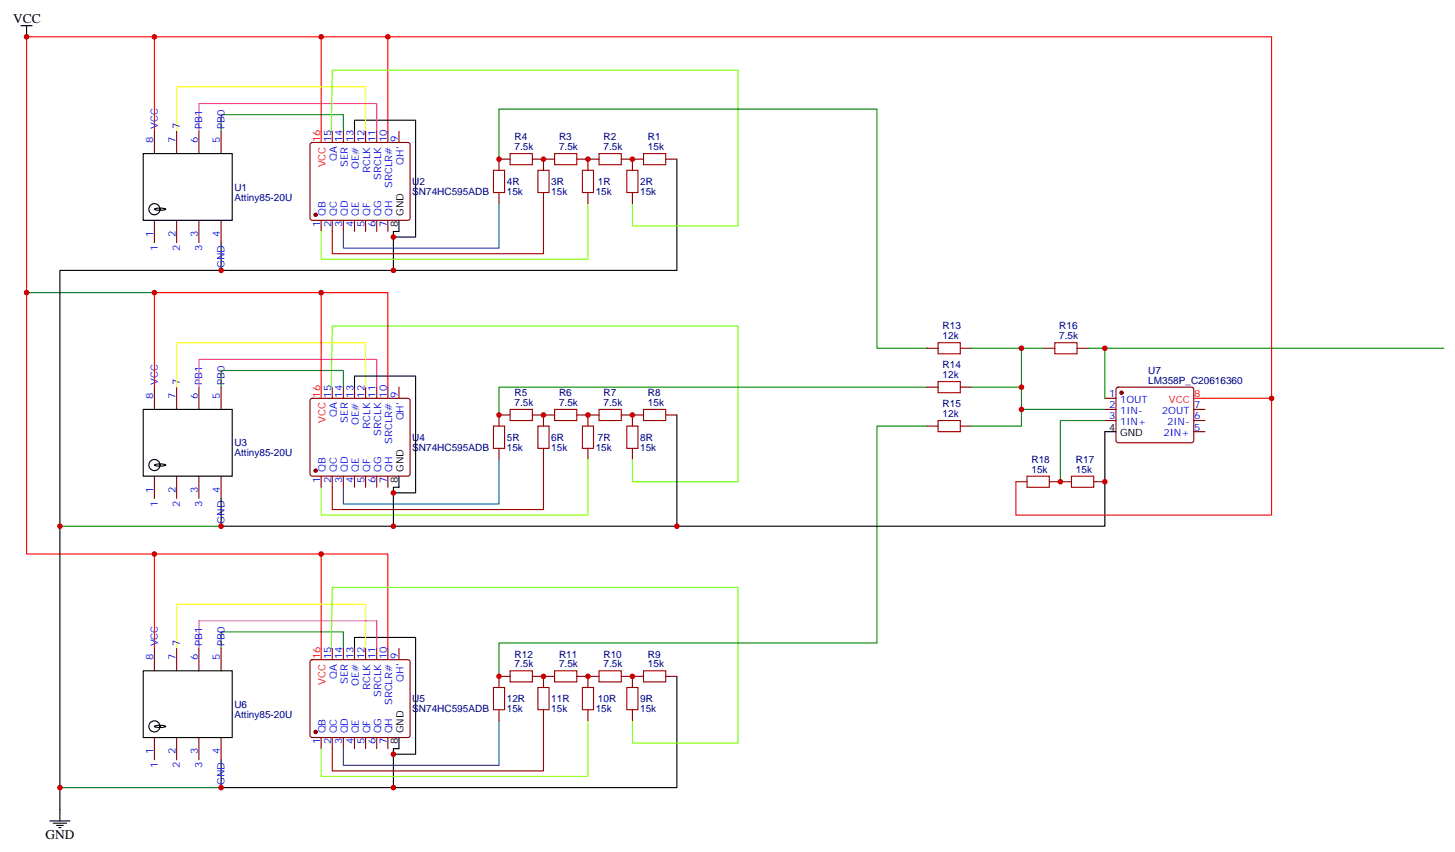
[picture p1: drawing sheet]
<svg xmlns="http://www.w3.org/2000/svg" width="462mm" height="270mm" viewBox="0 0 462 270" stroke-linecap="round" stroke-linejoin="round" font-family="sans-serif">
<path d="M49 11.7h-40.6v164h40.6M101.9 11.7h21.2v30M123.1 11.7h280.4v114.6h-24.7M49 41.7v-30h52.9v33.5M101.9 92.8h21.2v30M49 122.8v-30h52.9v33.5M403.5 126.3v37.1h-81.1v-10.6M101.9 175.7h21.2v30M49 205.7v-30h52.9v33.5" fill="none" stroke="#f00" stroke-width=".35"/>
<g fill="none" stroke="#000" stroke-width=".35">
<path d="M6.7 8.1h3.5M8.4 8.1v3.6M45.5 48.7h28.2v21.2h-28.2zM112.5 41.7v-3.6h19.4v37.1h-7.1M214.8 50.5v35.3h-90M49.1 66.2a5.1 5.1 0 0 1 3.4 .2 4.6 4.6 0 0 1-3.5 0zM126.6 69.9v3.5h-1.8v12.4h-54.6v-8.9M70.2 85.8h-51.2v174.6M45.5 129.9h28.2v21.1h-28.2zM112.5 122.8v-3.5h19.4v37h-7.1M214.8 131.6v35.3h-90M354.2 136.9h-3.6v30h-135.8"/>
<path d="M49.1 147.4a5.1 5.1 0 0 1 3.4 .1 4.6 4.6 0 0 1-3.5 0zM126.6 151v3.6h-1.8v12.3h-54.6v-8.8M45.5 212.8h28.2v21.1h-28.2zM112.5 205.7v-3.5h19.4v37h-7.1M214.8 214.5v35.3h-90M49.1 230.3a5.1 5.1 0 0 1 3.4 .1 4.6 4.6 0 0 1-3.5 0zM126.6 233.9v3.6h-1.8v12.3h-54.6v-8.8M15.8 260.4h6.4M16.9 261.1h4.2M18 261.8h2.1M18.7 262.5h.7"/>
<circle cx="49" cy="66.4" r="1.76"/>
<circle cx="49" cy="147.5" r="1.76"/>
<circle cx="49" cy="230.4" r="1.76"/>
</g>
<path d="M70.2 41.7v-5.3h38.8v5.3M70.2 122.8v-5.3h38.8v5.3M70.2 205.7v-5.3h38.8v5.3" fill="none" stroke="#360" stroke-width=".35"/>
<path d="M56.1 41.7v-14.1h59.9v14.1M56.1 122.8v-14.1h59.9v14.1M56.1 205.7v-14.1h59.9v14.1" fill="none" stroke="#ff0" stroke-width=".35"/>
<path d="M63.1 41.7v-8.9h56.5v8.9M63.1 122.8v-8.8h56.5v8.8M63.1 205.7v-8.8h56.5v8.8" fill="none" stroke="#f0f" stroke-width=".35"/>
<path d="M105.4 41.7h-.2l.2-19.4h128.8v49.3h-33.5v-7M105.4 122.8h-.2l.2-19.4h128.8v49.4h-33.5v-7.1M105.4 205.7h-.2l.2-19.4h128.8v49.4h-33.5v-7.1" fill="none" stroke="#6f0" stroke-width=".35"/>
<g fill="none" stroke="#870000" stroke-width=".35">
<path d="M49 41.7v7M56.1 41.7v7M63.1 41.7v7M70.2 41.7v7M98.6 45.4l.5-.2h30.3l.5 .2 .2 .5v23.3l-.2 .5-.5 .2h-30.3l-.5-.2-.2-.5v-23.3zM105.4 41.7v3.5M109 41.7v3.5M112.5 41.7v3.5M116 41.7v3.5M119.6 41.7v3.5M123.1 41.7v3.5M126.6 41.7v3.5"/>
<path d="M161.9 50.5h-3.5v3.5M168.9 50.5h7.1M172.5 50.5v3.5M183.1 50.5h7M186.6 50.5v3.5M197.2 50.5h7M200.7 50.5v3.5M211.3 50.5h3.5M49 69.9v7M56.1 69.9v7M63.1 69.9v7M70.2 69.9v7"/>
<path d="M101.9 69.9v3.5M105.4 69.9v3.5M109 69.9v3.5M112.5 69.9v3.5M116 69.9v3.5M119.6 69.9v3.5M123.1 69.9v3.5M158.4 61.1v3.5M172.5 61.1v3.5M186.6 61.1v3.5M200.7 61.1v3.5M294.2 110.5h3.5"/>
<path d="M304.8 110.5h3.5M331.2 110.5h3.6M341.8 110.5h3.5M49 122.8v7.1M56.1 122.8v7.1M63.1 122.8v7.1M70.2 122.8v7.1M98.6 126.5l.5-.2h30.3l.5 .2 .2 .5v23.3l-.2 .5-.5 .2h-30.3l-.5-.2-.2-.5v-23.3zM105.4 122.8v3.5M109 122.8v3.5M112.5 122.8v3.5M116 122.8v3.5"/>
<path d="M119.6 122.8v3.5M123.1 122.8v3.5M126.6 122.8v3.5M161.9 131.6h-3.5v3.5M168.9 131.6h7.1M172.5 131.6v3.5M183.1 131.6h7M186.6 131.6v3.5M197.2 131.6h7M200.7 131.6v3.5M211.3 131.6h3.5M294.2 122.8h3.5"/>
<path d="M294.2 135.1h3.5M304.8 122.8h3.5M304.8 135.1h3.5M350.6 126.3h3.6M350.6 129.9h3.6M350.6 133.4h3.6M354.4 123l.5-.2h23.2l.5 .2 .2 .5v16.5l-.7 .4h-23.5l-.4-.7v-16.2zM378.8 129.9h3.6M378.8 133.4h3.6M378.8 136.9h3.6M49 151v7.1M56.1 151v7.1"/>
<path d="M63.1 151v7.1M70.2 151v7.1M101.9 151v3.6M105.4 151v3.6M109 151v3.6M112.5 151v3.6M116 151v3.6M119.6 151v3.6M123.1 151v3.6M158.4 142.2v3.5M172.5 142.2v3.5M186.6 142.2v3.5"/>
<path d="M200.7 142.2v3.5M322.4 152.8h3.5M333 152.8h7M347.1 152.8h3.5M49 205.7v7.1M56.1 205.7v7.1M63.1 205.7v7.1M70.2 205.7v7.1M98.6 209.4l.5-.2h30.3l.5 .2 .2 .5v23.3l-.2 .5-.5 .2h-30.3l-.5-.2-.2-.5v-23.3zM105.4 205.7v3.5M109 205.7v3.5M112.5 205.7v3.5"/>
<path d="M116 205.7v3.5M119.6 205.7v3.5M123.1 205.7v3.5M126.6 205.7v3.5M161.9 214.5h-3.5v3.6M168.9 214.5h7.1M172.5 214.5v3.6M183.1 214.5h7M186.6 214.5v3.6M197.2 214.5h7M200.7 214.5v3.6M211.3 214.5h3.5"/>
<path d="M49 233.9v7.1M56.1 233.9v7.1M63.1 233.9v7.1M70.2 233.9v7.1M101.9 233.9v3.6M105.4 233.9v3.6M109 233.9v3.6M112.5 233.9v3.6M116 233.9v3.6M119.6 233.9v3.6M123.1 233.9v3.6M158.4 225.1v3.5"/>
<path d="M172.5 225.1v3.5M186.6 225.1v3.5M200.7 225.1v3.5"/>
</g>
<g fill="#870000" stroke="#870000" stroke-width=".35">
<circle cx="100.2" cy="68.1" r=".53"/>
<circle cx="100.2" cy="149.3" r=".53"/>
<circle cx="100.2" cy="232.2" r=".53"/>
<circle cx="355.9" cy="124.6" r=".53"/>
</g>
<path d="M186.6 64.6v17.6h-84.7v-8.8M186.6 145.7v17.7h-84.7v-8.8M186.6 228.6v17.7h-84.7v-8.8" fill="none" stroke="#9f0" stroke-width=".35"/>
<path d="M172.5 64.6v15.9h-67.1v-7.1M172.5 145.7v15.9h-67.1v-7M172.5 228.6v15.9h-67.1v-7" fill="none" stroke="#900" stroke-width=".35"/>
<path d="M158.4 64.6v14.1h-49.4v-5.3M158.4 145.7v14.1h-49.4v-5.2M158.4 228.6v14.1h-49.4v-5.2" fill="none" stroke="#069" stroke-width=".35"/>
<g fill="none" stroke="#a10000" stroke-width=".35">
<path d="M156.6 54h3.5v7.1h-3.5zM161.9 48.7h7v3.5h-7zM170.7 54h3.5v7.1h-3.5zM176 48.7h7.1v3.5h-7.1zM184.8 54h3.5v7.1h-3.5zM190.1 48.7h7.1v3.5h-7.1zM198.9 54h3.6v7.1h-3.6zM204.2 48.7h7.1v3.5h-7.1zM297.7 108.7h7.1v3.5h-7.1zM334.8 108.7h7v3.5h-7zM156.6 135.1h3.5v7.1h-3.5zM161.9 129.9h7v3.5h-7z"/>
<path d="M170.7 135.1h3.5v7.1h-3.5zM176 129.9h7.1v3.5h-7.1zM184.8 135.1h3.5v7.1h-3.5zM190.1 129.9h7.1v3.5h-7.1zM198.9 135.1h3.6v7.1h-3.6zM204.2 129.9h7.1v3.5h-7.1zM297.7 121h7.1v3.6h-7.1zM297.7 133.4h7.1v3.5h-7.1zM325.9 151h7.1v3.6h-7.1zM340 151h7.1v3.6h-7.1zM156.6 218.1h3.5v7h-3.5zM161.9 212.8h7v3.5h-7z"/>
<path d="M170.7 218.1h3.5v7h-3.5zM176 212.8h7.1v3.5h-7.1zM184.8 218.1h3.5v7h-3.5zM190.1 212.8h7.1v3.5h-7.1zM198.9 218.1h3.6v7h-3.6zM204.2 212.8h7.1v3.5h-7.1z"/>
</g>
<g fill="none" stroke="#008700" stroke-width=".35">
<path d="M158.4 50.5v-15.9h119.9v75.9h15.9M8.4 92.8h40.6M308.3 110.5h15.9v19.4h26.4M324.2 110.5h7M345.3 110.5h5.3M458.2 110.5h-107.6v15.8M294.2 122.8h-135.8v8.8M294.2 135.1h-15.9v68.8h-119.9v10.6M308.3 122.8h15.9M324.2 129.9v5.2h-15.9M350.6 133.4h-14.1v19.4M19 166.9h51.2"/>
<path d="M19 249.8h51.2"/>
</g>
<g fill="#c00">
<circle cx="101.9" cy="11.7" r=".88"/>
<circle cx="124.8" cy="85.8" r=".88"/>
<circle cx="200.7" cy="50.5" r=".88"/>
<circle cx="186.6" cy="50.5" r=".88"/>
<circle cx="172.5" cy="50.5" r=".88"/>
<circle cx="124.8" cy="75.2" r=".88"/>
<circle cx="124.8" cy="156.3" r=".88"/>
<circle cx="172.5" cy="131.6" r=".88"/>
<circle cx="186.6" cy="131.6" r=".88"/>
<circle cx="200.7" cy="131.6" r=".88"/>
<circle cx="124.8" cy="166.9" r=".88"/>
<circle cx="101.9" cy="92.8" r=".88"/>
<circle cx="101.9" cy="175.7" r=".88"/>
<circle cx="124.8" cy="249.8" r=".88"/>
<circle cx="200.7" cy="214.5" r=".88"/>
<circle cx="186.6" cy="214.5" r=".88"/>
<circle cx="172.5" cy="214.5" r=".88"/>
<circle cx="124.8" cy="239.2" r=".88"/>
<circle cx="49" cy="175.7" r=".88"/>
<circle cx="49" cy="92.8" r=".88"/>
<circle cx="8.4" cy="92.8" r=".88"/>
<circle cx="49" cy="11.7" r=".88"/>
<circle cx="8.4" cy="11.7" r=".88"/>
<circle cx="70.2" cy="85.8" r=".88"/>
<circle cx="70.2" cy="166.9" r=".88"/>
<circle cx="19" cy="166.9" r=".88"/>
<circle cx="70.2" cy="249.8" r=".88"/>
<circle cx="19" cy="249.8" r=".88"/>
<circle cx="158.4" cy="50.5" r=".88"/>
<circle cx="158.4" cy="131.6" r=".88"/>
<circle cx="158.4" cy="214.5" r=".88"/>
<circle cx="324.2" cy="129.9" r=".88"/>
<circle cx="324.2" cy="122.8" r=".88"/>
<circle cx="350.6" cy="110.5" r=".88"/>
<circle cx="324.2" cy="110.5" r=".88"/>
<circle cx="123.1" cy="11.7" r=".88"/>
<circle cx="214.8" cy="166.9" r=".88"/>
<circle cx="350.6" cy="152.8" r=".88"/>
<circle cx="336.5" cy="152.8" r=".88"/>
<circle cx="403.5" cy="126.3" r=".88"/>
</g>
<g font-size="4.2">
<text x="4.2" y="7.4">VCC</text>
<text x="14.4" y="266">GND</text>
</g>
<g font-size="3.2" fill="#00f">
<text x="50.1" y="41" transform="rotate(-90 50.1 41)">VCC</text>
<text x="57.1" y="41" transform="rotate(-90 57.1 41)">7</text>
<text x="64.2" y="41" transform="rotate(-90 64.2 41)">PB1</text>
<text x="71.2" y="41" transform="rotate(-90 71.2 41)">PB0</text>
<text x="48.6" y="45.4" transform="rotate(-90 48.6 45.4)">8</text>
<text x="55.7" y="45.4" transform="rotate(-90 55.7 45.4)">7</text>
<text x="62.8" y="45.4" transform="rotate(-90 62.8 45.4)">6</text>
<text x="69.8" y="45.4" transform="rotate(-90 69.8 45.4)">5</text>
<text x="105.1" y="45" transform="rotate(-90 105.1 45)">15</text>
<text x="108.6" y="45" transform="rotate(-90 108.6 45)">14</text>
<text x="112.1" y="45" transform="rotate(-90 112.1 45)">13</text>
<text x="115.7" y="45" transform="rotate(-90 115.7 45)">12</text>
<text x="119.2" y="45" transform="rotate(-90 119.2 45)">11</text>
<text x="122.7" y="45" transform="rotate(-90 122.7 45)">10</text>
<text x="126.3" y="45" transform="rotate(-90 126.3 45)">9</text>
<text x="106.9" y="51.2" transform="rotate(-90 106.9 51.2)">QA</text>
<text x="110.4" y="52.9" transform="rotate(-90 110.4 52.9)">SER</text>
<text x="113.9" y="53.6" transform="rotate(-90 113.9 53.6)">OE#</text>
<text x="128" y="52.2" transform="rotate(-90 128 52.2)">QH'</text>
<text x="117.4" y="54.9" transform="rotate(-90 117.4 54.9)">RCLK</text>
<text x="121" y="57.1" transform="rotate(-90 121 57.1)">SRCLK</text>
<text x="124.5" y="59.7" transform="rotate(-90 124.5 59.7)">SRCLR#</text>
<text x="103.3" y="68.6" transform="rotate(-90 103.3 68.6)">QB</text>
<text x="106.9" y="68.6" transform="rotate(-90 106.9 68.6)">QC</text>
<text x="110.4" y="68.6" transform="rotate(-90 110.4 68.6)">QD</text>
<text x="113.9" y="68.6" transform="rotate(-90 113.9 68.6)">QE</text>
<text x="117.4" y="68.6" transform="rotate(-90 117.4 68.6)">QF</text>
<text x="121" y="68.6" transform="rotate(-90 121 68.6)">QG</text>
<text x="124.5" y="68.6" transform="rotate(-90 124.5 68.6)">QH</text>
<text x="48.6" y="75.2" transform="rotate(-90 48.6 75.2)">1</text>
<text x="55.7" y="75.2" transform="rotate(-90 55.7 75.2)">2</text>
<text x="62.8" y="75.2" transform="rotate(-90 62.8 75.2)">3</text>
<text x="69.8" y="75.2" transform="rotate(-90 69.8 75.2)">4</text>
<text x="101.6" y="72.1" transform="rotate(-90 101.6 72.1)">1</text>
<text x="105.1" y="72.1" transform="rotate(-90 105.1 72.1)">2</text>
<text x="108.6" y="72.1" transform="rotate(-90 108.6 72.1)">3</text>
<text x="112.1" y="72.1" transform="rotate(-90 112.1 72.1)">4</text>
<text x="115.7" y="72.1" transform="rotate(-90 115.7 72.1)">5</text>
<text x="119.2" y="72.1" transform="rotate(-90 119.2 72.1)">6</text>
<text x="122.7" y="72.1" transform="rotate(-90 122.7 72.1)">7</text>
<text x="50.1" y="79.7" transform="rotate(-90 50.1 79.7)">1</text>
<text x="57.1" y="79.7" transform="rotate(-90 57.1 79.7)">2</text>
<text x="64.2" y="79.7" transform="rotate(-90 64.2 79.7)">3</text>
<text x="71.2" y="84.9" transform="rotate(-90 71.2 84.9)">GND</text>
<text x="50.1" y="122.1" transform="rotate(-90 50.1 122.1)">VCC</text>
<text x="57.1" y="122.1" transform="rotate(-90 57.1 122.1)">7</text>
<text x="64.2" y="122.1" transform="rotate(-90 64.2 122.1)">PB1</text>
<text x="71.2" y="122.1" transform="rotate(-90 71.2 122.1)">PB0</text>
<text x="352" y="126">1</text>
<text x="48.6" y="126.6" transform="rotate(-90 48.6 126.6)">8</text>
<text x="55.7" y="126.6" transform="rotate(-90 55.7 126.6)">7</text>
<text x="62.8" y="126.6" transform="rotate(-90 62.8 126.6)">6</text>
<text x="69.8" y="126.6" transform="rotate(-90 69.8 126.6)">5</text>
<text x="105.1" y="126.2" transform="rotate(-90 105.1 126.2)">15</text>
<text x="108.6" y="126.2" transform="rotate(-90 108.6 126.2)">14</text>
<text x="112.1" y="126.2" transform="rotate(-90 112.1 126.2)">13</text>
<text x="115.7" y="126.2" transform="rotate(-90 115.7 126.2)">12</text>
<text x="119.2" y="126.2" transform="rotate(-90 119.2 126.2)">11</text>
<text x="122.7" y="126.2" transform="rotate(-90 122.7 126.2)">10</text>
<text x="126.3" y="126.2" transform="rotate(-90 126.3 126.2)">9</text>
<text x="352" y="129.5">2</text>
<text x="355.5" y="127.7">1OUT</text>
<text x="355.5" y="131.3">1IN-</text>
<text x="368.8" y="131.3">2OUT</text>
<text x="379" y="129.5">7</text>
<text x="106.9" y="132.3" transform="rotate(-90 106.9 132.3)">QA</text>
<text x="110.4" y="134" transform="rotate(-90 110.4 134)">SER</text>
<text x="113.9" y="134.7" transform="rotate(-90 113.9 134.7)">OE#</text>
<text x="117.4" y="136" transform="rotate(-90 117.4 136)">RCLK</text>
<text x="128" y="133.4" transform="rotate(-90 128 133.4)">QH'</text>
<text x="352" y="133">3</text>
<text x="355.5" y="134.8">1IN+</text>
<text x="370.4" y="134.8">2IN-</text>
<text x="379" y="136.6">5</text>
<text x="379" y="133">6</text>
<text x="121" y="138.2" transform="rotate(-90 121 138.2)">SRCLK</text>
<text x="124.5" y="140.8" transform="rotate(-90 124.5 140.8)">SRCLR#</text>
<text x="369.2" y="138.3">2IN+</text>
<text x="103.3" y="149.7" transform="rotate(-90 103.3 149.7)">QB</text>
<text x="106.9" y="149.7" transform="rotate(-90 106.9 149.7)">QC</text>
<text x="110.4" y="149.7" transform="rotate(-90 110.4 149.7)">QD</text>
<text x="113.9" y="149.7" transform="rotate(-90 113.9 149.7)">QE</text>
<text x="117.4" y="149.7" transform="rotate(-90 117.4 149.7)">QF</text>
<text x="121" y="149.7" transform="rotate(-90 121 149.7)">QG</text>
<text x="124.5" y="149.7" transform="rotate(-90 124.5 149.7)">QH</text>
<text x="101.6" y="153.2" transform="rotate(-90 101.6 153.2)">1</text>
<text x="105.1" y="153.2" transform="rotate(-90 105.1 153.2)">2</text>
<text x="108.6" y="153.2" transform="rotate(-90 108.6 153.2)">3</text>
<text x="112.1" y="153.2" transform="rotate(-90 112.1 153.2)">4</text>
<text x="115.7" y="153.2" transform="rotate(-90 115.7 153.2)">5</text>
<text x="119.2" y="153.2" transform="rotate(-90 119.2 153.2)">6</text>
<text x="122.7" y="153.2" transform="rotate(-90 122.7 153.2)">7</text>
<text x="48.6" y="156.3" transform="rotate(-90 48.6 156.3)">1</text>
<text x="50.1" y="160.8" transform="rotate(-90 50.1 160.8)">1</text>
<text x="55.7" y="156.3" transform="rotate(-90 55.7 156.3)">2</text>
<text x="57.1" y="160.8" transform="rotate(-90 57.1 160.8)">2</text>
<text x="62.8" y="156.3" transform="rotate(-90 62.8 156.3)">3</text>
<text x="64.2" y="160.8" transform="rotate(-90 64.2 160.8)">3</text>
<text x="69.8" y="156.3" transform="rotate(-90 69.8 156.3)">4</text>
<text x="71.2" y="166.1" transform="rotate(-90 71.2 166.1)">GND</text>
<text x="48.6" y="209.5" transform="rotate(-90 48.6 209.5)">8</text>
<text x="50.1" y="205" transform="rotate(-90 50.1 205)">VCC</text>
<text x="55.7" y="209.5" transform="rotate(-90 55.7 209.5)">7</text>
<text x="57.1" y="205" transform="rotate(-90 57.1 205)">7</text>
<text x="62.8" y="209.5" transform="rotate(-90 62.8 209.5)">6</text>
<text x="64.2" y="205" transform="rotate(-90 64.2 205)">PB1</text>
<text x="69.8" y="209.5" transform="rotate(-90 69.8 209.5)">5</text>
<text x="71.2" y="205" transform="rotate(-90 71.2 205)">PB0</text>
<text x="105.1" y="209.1" transform="rotate(-90 105.1 209.1)">15</text>
<text x="108.6" y="209.1" transform="rotate(-90 108.6 209.1)">14</text>
<text x="112.1" y="209.1" transform="rotate(-90 112.1 209.1)">13</text>
<text x="115.7" y="209.1" transform="rotate(-90 115.7 209.1)">12</text>
<text x="119.2" y="209.1" transform="rotate(-90 119.2 209.1)">11</text>
<text x="122.7" y="209.1" transform="rotate(-90 122.7 209.1)">10</text>
<text x="126.3" y="209.1" transform="rotate(-90 126.3 209.1)">9</text>
<text x="106.9" y="215.2" transform="rotate(-90 106.9 215.2)">QA</text>
<text x="110.4" y="216.9" transform="rotate(-90 110.4 216.9)">SER</text>
<text x="113.9" y="217.6" transform="rotate(-90 113.9 217.6)">OE#</text>
<text x="117.4" y="218.9" transform="rotate(-90 117.4 218.9)">RCLK</text>
<text x="121" y="221.1" transform="rotate(-90 121 221.1)">SRCLK</text>
<text x="128" y="216.3" transform="rotate(-90 128 216.3)">QH'</text>
<text x="124.5" y="223.7" transform="rotate(-90 124.5 223.7)">SRCLR#</text>
<text x="103.3" y="232.6" transform="rotate(-90 103.3 232.6)">QB</text>
<text x="106.9" y="232.6" transform="rotate(-90 106.9 232.6)">QC</text>
<text x="110.4" y="232.6" transform="rotate(-90 110.4 232.6)">QD</text>
<text x="113.9" y="232.6" transform="rotate(-90 113.9 232.6)">QE</text>
<text x="117.4" y="232.6" transform="rotate(-90 117.4 232.6)">QF</text>
<text x="121" y="232.6" transform="rotate(-90 121 232.6)">QG</text>
<text x="124.5" y="232.6" transform="rotate(-90 124.5 232.6)">QH</text>
<text x="48.6" y="239.2" transform="rotate(-90 48.6 239.2)">1</text>
<text x="55.7" y="239.2" transform="rotate(-90 55.7 239.2)">2</text>
<text x="62.8" y="239.2" transform="rotate(-90 62.8 239.2)">3</text>
<text x="69.8" y="239.2" transform="rotate(-90 69.8 239.2)">4</text>
<text x="101.6" y="236.1" transform="rotate(-90 101.6 236.1)">1</text>
<text x="105.1" y="236.1" transform="rotate(-90 105.1 236.1)">2</text>
<text x="108.6" y="236.1" transform="rotate(-90 108.6 236.1)">3</text>
<text x="112.1" y="236.1" transform="rotate(-90 112.1 236.1)">4</text>
<text x="115.7" y="236.1" transform="rotate(-90 115.7 236.1)">5</text>
<text x="119.2" y="236.1" transform="rotate(-90 119.2 236.1)">6</text>
<text x="122.7" y="236.1" transform="rotate(-90 122.7 236.1)">7</text>
<text x="50.1" y="243.7" transform="rotate(-90 50.1 243.7)">1</text>
<text x="57.1" y="243.7" transform="rotate(-90 57.1 243.7)">2</text>
<text x="64.2" y="243.7" transform="rotate(-90 64.2 243.7)">3</text>
<text x="71.2" y="249" transform="rotate(-90 71.2 249)">GND</text>
</g>
<g font-size="3.2" fill="#f00">
<text x="101.6" y="45" transform="rotate(-90 101.6 45)">16</text>
<text x="103.3" y="53.1" transform="rotate(-90 103.3 53.1)">VCC</text>
<text x="379" y="126">8</text>
<text x="101.6" y="126.2" transform="rotate(-90 101.6 126.2)">16</text>
<text x="370.9" y="127.7">VCC</text>
<text x="103.3" y="134.2" transform="rotate(-90 103.3 134.2)">VCC</text>
<text x="101.6" y="209.1" transform="rotate(-90 101.6 209.1)">16</text>
<text x="103.3" y="217.1" transform="rotate(-90 103.3 217.1)">VCC</text>
</g>
<g font-size="3.2" fill="#000080">
<text x="163.3" y="47.7">7.5k</text>
<text x="163.3" y="44.5">R4</text>
<text x="177.4" y="47.7">7.5k</text>
<text x="177.4" y="44.5">R3</text>
<text x="191.5" y="47.7">7.5k</text>
<text x="191.5" y="44.5">R2</text>
<text x="205.6" y="47.7">15k</text>
<text x="205.6" y="44.5">R1</text>
<text x="130.8" y="58.7">U2</text>
<text x="160.8" y="58.7">4R</text>
<text x="174.9" y="58.7">3R</text>
<text x="189.8" y="58.7">1R</text>
<text x="203.2" y="58.7">2R</text>
<text x="74.4" y="63.6">Attiny85-20U</text>
<text x="74.4" y="60.4">U1</text>
<text x="130.8" y="61.9">SN74HC595ADB</text>
<text x="160.8" y="61.8">15k</text>
<text x="174.9" y="61.8">15k</text>
<text x="189.1" y="61.8">15k</text>
<text x="203.2" y="61.8">15k</text>
<text x="299.1" y="107.6">12k</text>
<text x="299.1" y="104.4">R13</text>
<text x="336.2" y="107.6">7.5k</text>
<text x="336.2" y="104.5">R16</text>
<text x="299.1" y="120">12k</text>
<text x="299.1" y="116.8">R14</text>
<text x="364.4" y="118.6">U7</text>
<text x="163.3" y="125.7">R5</text>
<text x="177.4" y="125.7">R6</text>
<text x="191.5" y="125.7">R7</text>
<text x="205.6" y="125.7">R8</text>
<text x="364.4" y="121.7">LM358P_C20616360</text>
<text x="163.3" y="128.8">7.5k</text>
<text x="177.4" y="128.8">7.5k</text>
<text x="191.5" y="128.8">7.5k</text>
<text x="205.6" y="128.8">15k</text>
<text x="299.1" y="129.1">R15</text>
<text x="299.1" y="132.3">12k</text>
<text x="74.4" y="141.6">U3</text>
<text x="130.8" y="143">SN74HC595ADB</text>
<text x="130.8" y="139.8">U4</text>
<text x="160.8" y="143">15k</text>
<text x="160.8" y="139.9">5R</text>
<text x="174.9" y="143">15k</text>
<text x="174.9" y="139.9">6R</text>
<text x="189.1" y="143">15k</text>
<text x="189.8" y="139.9">7R</text>
<text x="203.2" y="143">15k</text>
<text x="203.2" y="139.9">8R</text>
<text x="74.4" y="144.8">Attiny85-20U</text>
<text x="327.4" y="150">15k</text>
<text x="327.4" y="146.8">R18</text>
<text x="341.5" y="150">15k</text>
<text x="341.5" y="146.8">R17</text>
<text x="163.3" y="208.6">R12</text>
<text x="177.4" y="208.6">R11</text>
<text x="191.5" y="208.6">R10</text>
<text x="205.6" y="208.6">R9</text>
<text x="163.3" y="211.7">7.5k</text>
<text x="177.4" y="211.7">7.5k</text>
<text x="191.5" y="211.7">7.5k</text>
<text x="205.6" y="211.7">15k</text>
<text x="74.4" y="227.7">Attiny85-20U</text>
<text x="74.4" y="224.5">U6</text>
<text x="130.8" y="225.9">SN74HC595ADB</text>
<text x="130.8" y="222.7">U5</text>
<text x="160.8" y="225.9">15k</text>
<text x="160.8" y="222.8">12R</text>
<text x="174.9" y="225.9">15k</text>
<text x="174.9" y="222.8">11R</text>
<text x="189.1" y="225.9">15k</text>
<text x="189.8" y="222.8">10R</text>
<text x="203.2" y="225.9">15k</text>
<text x="203.2" y="222.8">9R</text>
</g>
<g font-size="3.2">
<text x="128" y="68.6" transform="rotate(-90 128 68.6)">GND</text>
<text x="126.3" y="72.1" transform="rotate(-90 126.3 72.1)">8</text>
<text x="352" y="136.6">4</text>
<text x="355.5" y="138.3">GND</text>
<text x="128" y="149.7" transform="rotate(-90 128 149.7)">GND</text>
<text x="126.3" y="153.2" transform="rotate(-90 126.3 153.2)">8</text>
<text x="128" y="232.6" transform="rotate(-90 128 232.6)">GND</text>
<text x="126.3" y="236.1" transform="rotate(-90 126.3 236.1)">8</text>
</g>
</svg>
